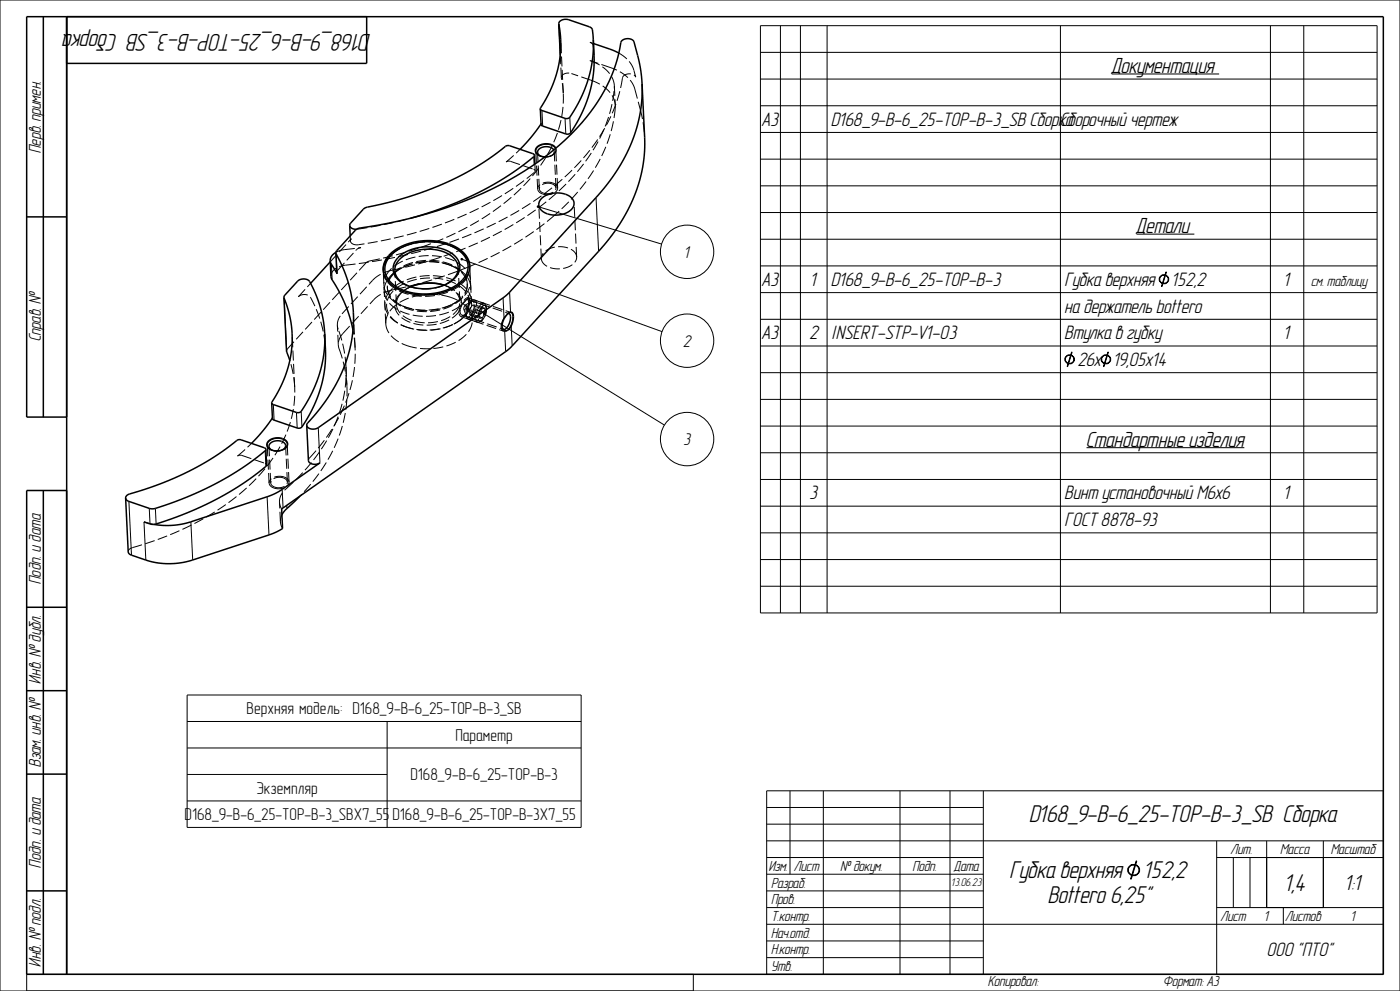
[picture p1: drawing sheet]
<svg xmlns="http://www.w3.org/2000/svg" width="420mm" height="297mm" viewBox="0 0 420 297" stroke-linecap="round" stroke-linejoin="round" font-family="sans-serif">
<g fill="none" stroke="#000" stroke-width=".45">
<path d="M13 5v120M20 5v287M110 5v14h-90M167.6 7.3l.5 9.1M167.6 7.3l.1-.6 .6-.5 1.7-.4 6.9 2.3 .8 .8 .3 2.9M167.6 7.3l.3 1.4a34.4 34.4 0 0 1-5.8 23.9M178 11.8a37.1 37.1 0 0 1-7.5 23.6l-1 .1-7-2.4-.4-.5M178 11.8l.2 4.7a37.1 37.1 0 0 1-7.4 23.6l-1 .1-7.3-2.6-.4-5M178 13l5.5 1.9 2.1 1M162.3 37.1l-.1 .1a49.5 49.5 0 0 1-6.2 7.5M192.6 25l-.7-5.7-1.8-6.9-.7-.6-1.1-.2-1.2 .2-.7 .7a47.4 47.4 0 0 1-13.3 25.8 92.1 92.1 0 0 1-35.9 22.8 154.7 154.7 0 0 1-29.7 7.4l-.9 .5-5.6 6.1-.2 .7M192.6 25a45.6 45.6 0 0 1-11.4 31.4l-29.6 32.4-56.2 39.4-1 .4-1.1-.1-.9-.4-.4-.6"/>
<path d="M192.6 25l.8 16.2a45.6 45.6 0 0 1-11.4 31.3l-29.2 32-68.3 48 .3 5.9-3.7 1.8-23.3 7.6a23 23 0 0 1-14.1 0l-4.4-1.5-.8-.7-.8-16.3M160.3 46.6l-.4-.5-7-2.4h-1a98.2 98.2 0 0 1-42.5 18.7l-4.2 4.5-.3 .7M160.3 46.6v.2a90.2 90.2 0 0 1-33.9 17.7l-3.2 .9M160.3 46.6l.2 2.6M162.2 46.8l1.3 .2M166.1 44.9l-.6-.6-1-.3h-1.2l-1 .3-.7 .5-.3 .7 .2 .7 .7 .6M166.7 44.4l-.8-.8-1.2-.5h-1.5l-1.4 .5-.9 .7-.3 1 .5 .8 1.1 .7M8 65h12M99.1 78.1l.2 4.8 .3 .9a42 42 0 0 1 6.3 15.2M99.1 78.5l-5.9 6.4M100.8 75.8l.3 6.2-1.8-3-.2-.9M100.8 75.8v.3a39.3 39.3 0 0 1-1.6 41.9l-2.9 4-4.1 4.9-.2 .6"/>
<path d="M100.8 75.6l-1.3 1.2-.4 1.3M104.9 67.6l.6 .8 1.5 .3M104.9 67.6l.2 3.1M119.5 77.1a13.8 13.8 0 0 1 16.8-.5 4.9 4.9 0 0 1-1.6 8.1l-.1 .1a13.8 13.8 0 0 1-15.2-1l-.8-.9a4.4 4.4 0 0 1 .9-5.8zM119.9 74.5l-2.1 1.3-1.5 1.6-1 1.7-.3 1.8M135.4 73.7a18.6 18.6 0 0 0-15.5 .8M135.4 73.7h.1M135.4 73.7l2.1 1.1 1.7 1.4 1.1 1.6 .6 1.8M135.4 73.7a6.8 6.8 0 0 1 4.9 7.1 8.8 8.8 0 0 1-6.3 6.1 16.9 16.9 0 0 1-16.6-2.1 6 6 0 0 1 1.5-9.7l1-.6M85.2 89.1l.8 16.2 .9 2.8M85.2 89.1v.3a33 33 0 0 1-3.7 31.3M85.2 89.1l.2-.6 4.2-4.5 1.6-.4 1.4 .5a34.5 34.5 0 0 1 4.8 15.9"/>
<path d="M97.4 100a37.1 37.1 0 0 1-7.4 23.6h-1.1l-7-2.4-.4-.5M97.4 100l.2 4.6a37.1 37.1 0 0 1-7.4 23.6l-1 .1-7.3-2.6-.4-5M115 80.9h.1M133.2 85.4a14.3 14.3 0 0 0-9.9 .5l2.3-.7 2.6-.3 2.5 .1 2.5 .5M134.2 85l2.3-1.9 .6-1.1 .3-1.1a5.1 5.1 0 0 0-3.7-5.2 12.9 12.9 0 0 0-14.3 2.6l-.9 2 .2 2 1.3 1.8 2.2 1.5M150.7 98.3v-1.3l.7-1.7 1.2-1.5 .9-.2 .4 .6 .1 1.1-.8 2.8-.6 .7-.7 .3-.7-.1-.4-.6M150.7 98.3h.1M150.7 98.3l.1 .1M152.4 94l.5 .1 .2 .6-.3 2.1-1.1 1.7-.5 .2-.4-.3M20 125h-12v-120h407v287h-407v-145h12M79.8 134.7l.1 4.9a93.3 93.3 0 0 1-33.7 17.6M79.8 134.7l-.5-.5-7-2.4-1 .1a93.9 93.9 0 0 1-33.1 16.5l-.5 .9"/>
<path d="M79.8 134.7l-.1 .2a91.4 91.4 0 0 1-34.1 17.6l-7.1-2.3-.6-.4-.2-.5M80.5 132.2l1.6-.9h2.1l1.6 .8 .4 .6 .1 .6-.5 .8-1 .7-1.3 .3h-1.3l-1.2-.4-.8-.8-.1-.9zM81.7 125.3v.1a49.5 49.5 0 0 1-6.3 7.5M84.9 134.7l.7-.8-.1-.9-.9-.7-1.5-.2-1.4 .3-.9 .8v.9l.8 .8M92 127.5l.6 10.7 .5 .6 .9 .3h1.1l.9-.4-11.7 8.2-3.8 1.8-24.5 8.1-4.8 .7-5-.3M13 147v145M43.2 156.4l2 .7 1 .1M90 148.7l-4.4 4.1-1 1.5M8 182h12M8 207h12M8 232h12M8 267h12"/>
</g>
<g fill="#000">
<path d="M138.3 77.6l.4-.1v.4l-.4-.1zM161.2 61.8l.4-.1v.4l-.4-.1zM145 93.9h.4v.3h-.4zM347.9 83a1.42 1.42 0 0 1 1.9-.5 1.42 1.42 0 0 1 .6 1.9l-.5 .5-.3 .1v-.1a1.21 1.21 0 0 0 .9-1.2 1.21 1.21 0 0 0-.9-1.2h-.8a1.21 1.21 0 0 0-.9 1.2 1.21 1.21 0 0 0 .9 1.2v.1a1.39 1.39 0 0 1-.9-2zM348.8 84.9h.8v.1h-.8zM349.8 81.5h.1l-1.3 4.4h-.2zM319.6 107a1.42 1.42 0 0 1 1.9-.5 1.42 1.42 0 0 1 .6 1.9l-.5 .5-.3 .1v-.1a1.21 1.21 0 0 0 .9-1.2 1.21 1.21 0 0 0-.9-1.2h-.8a1.21 1.21 0 0 0-.9 1.2 1.21 1.21 0 0 0 .9 1.2v.1a1.39 1.39 0 0 1-.9-2zM320.5 108.9h.8v.1h-.8zM321.5 105.5h.1l-1.3 4.4h-.2zM331 106.5a1.41 1.41 0 0 1 1.7 .2 1.41 1.41 0 0 1 .3 1.7l-.5 .5-.3 .1v-.1a1.21 1.21 0 0 0 .9-1.2 1.21 1.21 0 0 0-.9-1.2h-.8a1.21 1.21 0 0 0-.9 1.2 1.21 1.21 0 0 0 .9 1.2v.1a1.35 1.35 0 0 1-1.1-1.1 1.35 1.35 0 0 1 .7-1.4zM331.4 108.9h.8v.1h-.8zM332.4 105.5h.1l-1.3 4.4h-.2z"/>
<path d="M340.8 258h.2l-1.6 5.5h-.2zM339.2 259.3a1.76 1.76 0 0 1 2.1 .2 1.76 1.76 0 0 1 .4 2.1l-.7 .6-.4 .2v-.2a1.52 1.52 0 0 0 1.1-1.4 1.52 1.52 0 0 0-1.1-1.5h-1a1.52 1.52 0 0 0-1.1 1.5 1.52 1.52 0 0 0 1.1 1.4v.2a1.69 1.69 0 0 1-1.3-1.4 1.69 1.69 0 0 1 .9-1.7zM339.6 262.2h1v.2h-1z"/>
</g>
<g fill="none" stroke="#000" stroke-width=".3">
<path d="M0 0h420v297h-420zM167.6 7.3l.5 9M228.1 7.7h185v176h-185zM228.1 15.7h185M234.1 7.7v176M240.1 7.7v176M248.1 7.7v176M318.1 7.7v176M381.1 7.7v176M391.1 7.7v176M162.6 33.1l.2 4.7M169.5 35.5l.2 4.6"/>
<path d="M170.9 35.1l.3 4.7M228.1 23.7h185M228.1 31.7h185M228.1 39.7h185M333.5 22.2h32.2M160.1 47l.1 2.3M166.6 44.5l-.7-.8-1.2-.4h-1.2l-1.6 .4-.8 .6-.3 .8 .4 1.1 .8 .5M178.8 59.2l.8 16.1M228.1 47.7h185M228.1 55.7h185M99.4 79.2l.2 4.7M100.9 76.2l.2 5.8"/>
<path d="M138.3 77.6l.4-.1v.4l-.4-.1zM138.8 77.8l59.8 21.6M161.2 61.8l.4-.1v.4l-.4-.1zM161.6 62l36.9 11.1M228.1 63.7h185M228.1 71.7h185M228.1 79.7h185M340.9 70.2h17.4M85.2 89.4l.8 16.1M145 93.9h.4v.3h-.4zM145.5 94.2l53.8 33.2M150.9 89.3l.3 6.3"/>
<path d="M151.4 99.1l.3 6.3M152.7 93.8l.6-.1 .5 .7-.2 2.1-1 2.1-.6 .6-.8 .1-.7-.6-.1-1.3 .5-1.6 1.2-1.5M152.9 87.6l.3 6M153.4 97.7l.3 6M228.1 87.7h185M228.1 95.7h185M347.9 83a1.42 1.42 0 0 1 1.9-.5 1.42 1.42 0 0 1 .6 1.9l-.5 .5-.3 .1v-.1a1.21 1.21 0 0 0 .9-1.2 1.21 1.21 0 0 0-.9-1.2h-.8a1.21 1.21 0 0 0-.9 1.2 1.21 1.21 0 0 0 .9 1.2v.1a1.39 1.39 0 0 1-.9-2zM348.8 84.9h.8v.1h-.8zM349.8 81.5h.1l-1.3 4.4h-.2zM228.1 103.7h185M228.1 111.7h185M228.1 119.7h185"/>
<path d="M319.6 107a1.42 1.42 0 0 1 1.9-.5 1.42 1.42 0 0 1 .6 1.9l-.5 .5-.3 .1v-.1a1.21 1.21 0 0 0 .9-1.2 1.21 1.21 0 0 0-.9-1.2h-.8a1.21 1.21 0 0 0-.9 1.2 1.21 1.21 0 0 0 .9 1.2v.1a1.39 1.39 0 0 1-.9-2zM320.5 108.9h.8v.1h-.8zM321.5 105.5h.1l-1.3 4.4h-.2zM331 106.5a1.41 1.41 0 0 1 1.7 .2 1.41 1.41 0 0 1 .3 1.7l-.5 .5-.3 .1v-.1a1.21 1.21 0 0 0 .9-1.2 1.21 1.21 0 0 0-.9-1.2h-.8a1.21 1.21 0 0 0-.9 1.2 1.21 1.21 0 0 0 .9 1.2v.1a1.35 1.35 0 0 1-1.1-1.1 1.35 1.35 0 0 1 .7-1.4zM331.4 108.9h.8v.1h-.8zM332.4 105.5h.1l-1.3 4.4h-.2zM79.5 135.1l.3 4.7M82 121.2l.2 4.7M85.1 134.7l1-1.1-.2-1.1-1.2-.9-1.7-.2-1.7 .5-1 .9v1.2l1.1 .8M88.9 123.6l.3 4.7M90.4 123.3l.2 4.6M95.5 128.2l.5 10.5"/>
<path d="M228.1 127.7h185M228.1 135.7h185M326 134.2h47.3M38.7 150.3l.7 16.1M43.2 156.4l.5 11.4M44.8 152.4l.2 4.6M46.6 152.4l.2 4.6M57.3 156.4l.5 11.4M80.1 148.9l.6 11.4M84.6 146.7l.3 5.5M86 151.5l.1 .9M228.1 143.7h185"/>
<path d="M228.1 151.7h185M228.1 159.7h185M228.1 167.7h185M228.1 175.7h185M56.1 208.3h118.2v39.7h-118.2zM56.1 216.2h118.2M116.1 216.2v31.8M56.1 224.2h118.2M56.1 232.1h60M230 237h185v55h-185zM237 237v25M247 237v55"/>
<path d="M270 237v55M285 237v55M295 237v55M56.1 240h118.2M230 242h65M230 247h65M230 252h185M230 257h65M339.2 259.3a1.76 1.76 0 0 1 2.1 .2 1.76 1.76 0 0 1 .4 2.1l-.7 .6-.4 .2v-.2a1.52 1.52 0 0 0 1.1-1.4 1.52 1.52 0 0 0-1.1-1.5h-1a1.52 1.52 0 0 0-1.1 1.5 1.52 1.52 0 0 0 1.1 1.4v.2a1.69 1.69 0 0 1-1.3-1.4 1.69 1.69 0 0 1 .9-1.7zM340.8 258h.2l-1.6 5.5h-.2zM365 257h50M365 252v40"/>
<path d="M370 257v15M375 257v15M380 252v20M397 252v20M230 262h65M230 267h65M230 272h65M230 277h185M339.6 262.2h1v.2h-1zM365 272h50M385 272v5M8 297v-5h200v5"/>
<path d="M230 282h65M230 287h65"/>
<circle cx="206.1" cy="75.5" r="8"/>
<circle cx="206.1" cy="102.1" r="8"/>
<circle cx="206.1" cy="131.6" r="8"/>
</g>
<g fill="none" stroke="#000" stroke-width=".3" stroke-dasharray="3 1" stroke-linecap="butt">
<path d="M167.6 7.3v-.2M177 12.7l1 .3M177 12.7l.7 .4 .3 .5M178.2 16.5l-.2-2.9M185.6 15.9l1.7 1.1 1.3 1.2 1 1.4 .6 1.5M162.3 37.1l.1-.1M162.3 37.3l.1-.3M168.4 23.2l-.3-6.8M168.4 23.2l.3-.6 .7-.5 1-.2 1 .1M168.4 23.4v-.2M169 27.9l-.6-4.5M177.2 24l-5.8-2"/>
<path d="M177.2 24h.1a9.6 9.6 0 0 1 7.3 7.2v.4M183.3 20.3l-6.4-2.2M184.3 25.7l.3 5.9M184.3 25.7v.8M184.3 25.7l-.6-2.3-1.5-2.1a13.3 13.3 0 0 0-5.3-3.2M184.6 32.4a45.4 45.4 0 0 1-13.6 27.7l-4.6 4.4M184.6 31.6v.8M186.8 23.3l.6-.8 1.3-.4 1.3 .3 .7 .7M190.2 21.1l.5 2M190.4 26.6l1.7 6.2M190.4 26.6l-.9-1.9-1.5-1.8a13.9 13.9 0 0 0-4.7-2.6M192.1 32.8l.9 4.1 .4 4.3"/>
<path d="M151.8 48.5l.6-.2 .7 .1M151.8 48.5l4.2-3.8M153.1 48.4l7 2.3M160.1 50.7l.5 .5M160.4 51.6a103 103 0 0 1-47.1 20.8l-5.8 1M160.6 51.2l-.1-2M160.6 51.2l-.2 .4M161.3 56.6l-.5-11.3M161.3 56.7l.3 .7 1.2 .7M161.8 56.6l.3 .7 .9 .6M161.8 56.6l-.5-11M162 46.7l.2 .1"/>
<path d="M162.2 46.8l.1 .1M162.2 46.8l1.3 .2M162.3 46.9h.2M162.3 46.9l-.3-.2M162.8 58.1l1.7 .3 1.2-.3 1.2-.7 .4-1.1M163 57.9l1.3 .1 1.3-.2 .9-.6 .3-.8M163.5 47l2.1-.5M163.5 47l2.2-.5M165.3 46.7l.2-.1M165.3 46.7l-1.4 .4-1.4-.2M165.3 46.7l.4-.2M165.5 46.6l.1-.1"/>
<path d="M165.6 55.1l-1.3-.2-1.3 .3-.9 .6-.3 .8M165.6 46.5l1-.9v-1.1M165.7 46.5l1-.9v-1.2M165.8 46.4l-.2 .1M165.8 54.8l-1.7-.2-1.5 .4-.9 .6-.4 1.1M166.1 44.9l.2 .5M166.3 45.4l-.5 1M166.8 56.4l-.5-11M166.8 56.4l-.4-.8-.8-.5M167.3 56.3l-.3-.7-1.2-.8M167.3 56.3l-.6-11.3M99.1 78.5l6.3-7"/>
<path d="M103.5 74.8l4.8-.6M103.5 74.8l-2.7 .8M103.7 79.5a124.3 124.3 0 0 0 57.9-20.2 61 61 0 0 0 22.9-27.5l1.2-3.4 1.1-5.1M105.1 72.2v-1.5M105.1 72.2l.3-.7M106.9 74.8l1.4-.6M107 68.7h.3M107.3 68.7l8.4-1.5 7.5-1.8M107.5 73.4l-1.6-.3-.6-.4-.2-.5M109.8 78.8l-23.6 25.8M109.8 78.8l1.2-.6M111 78.2a91.3 91.3 0 0 0 43.2-19.8 41.6 41.6 0 0 0 14.6-25l.2-5.5"/>
<path d="M120.2 74.3l-.3 .2M135 79.5l2.1 1.1 1.6 1.4 1.1 1.6 .4 1.7M135 79.5l.6 .2M135.1 73.6l.3 .1M135.4 73.7a19.5 19.5 0 0 0-15.5 .8M135.6 79.7a19.5 19.5 0 0 0-15.4 .8M140.9 79.8a127.4 127.4 0 0 1-21.7 6.8M140.9 79.8v-.2M141 79.8h-.1M162.4 77.5l.2 .8 .5 .8 1.9 1.1M166.4 64.5a93.2 93.2 0 0 1-25.4 15.3M170.4 74.3l-2.7-.4-2.7 .6-1.9 1.3-.5 .8-.2 .9"/>
<path d="M173 77l-.2-.8-.5-.8-1.9-1.1M89.5 88.9l3.7-4M89.5 88.9l.8-.5 1.1-.1 1.1 .2 .6 .6M93.1 89.1a35.8 35.8 0 0 1 4.5 15.5M99.3 82.8l.3-1.1 .9-1.1 1.4-.7 1.8-.4M101 81.7l.3-.7M101.2 97.5l.3-1.8 1.1-1.6M101.3 81l5.6-6.2M101.5 98.7l-.3-1.2M102.6 94.1l9.2-10.1M102.9 99.9l9.2-10M102.9 99.9l-1.1 1.7-.3 1.8"/>
<path d="M111.8 84l2.5-1.9 3.4-1.1M115 81.1v.2M115 80.9v.2M115 81.3a7.9 7.9 0 0 0 5.9 6.4 18.3 18.3 0 0 0 18-2.9l.2-.3M115.2 85.4l.4 1.9 1.1 1.7 1.8 1.5 2.3 1.2M115.3 87.3a7.9 7.9 0 0 0 5.9 6.4 18.3 18.3 0 0 0 17.9-2.9l.3-.3M115.5 91.4l.4 1.9 1.1 1.7 1.8 1.5 2.2 1.2M115.7 97l.5 2 1.3 1.8 2 1.6 2.6 1.2M116.1 84l-.7 1.6-.1 1.7M116.2 86.1v.3M116.2 86.1l.4 1.8 1.1 1.6 1.6 1.3 2.1 1.1M116.2 86.4a7.3 7.3 0 0 0 5.5 6 16.7 16.7 0 0 0 16.8-3"/>
<path d="M117 81l-1.4 2.1-.4 2.3M117.1 82.8l-1 1.2M117.3 87l-1.4 2.1-.4 2.3M117.7 81a107.2 107.2 0 0 0 48.7-22.6 49.9 49.9 0 0 0 17.5-28.7l.4-3.2M117.7 87.5a5.7 5.7 0 0 0 1.5 9.2l2.2 1.1M117.9 82a16.4 16.4 0 0 1 20.2-1 5.7 5.7 0 0 1 2.1 4M117.9 82l-1.3 2-.4 2.1M117.9 82.3l1.3-1.1 1.6-1M117.9 82.3l-1.3 2-.4 2.1M118 86.9l1.2-.3M118 86.9l-3.4 1.1-2.5 1.9M118.5 81.5l-1.4 1.3"/>
<path d="M118.9 91.2a6.1 6.1 0 0 0 5.2 5 13.2 13.2 0 0 0 12.5-2.6M119.8 88.2a4.6 4.6 0 0 0 1.5 7.6 14 14 0 0 0 15.8-1.7M120.2 80.5l-1.7 1M120.2 88l-1 1.5-.3 1.7M120.8 91.7l.6 .2M120.8 91.7a19.5 19.5 0 0 0 15.4-.7M120.8 80.2l-.6 .3M120.8 80.2a18 18 0 0 1 14.2-.7M120.9 87.3l-.7 .7M121 97.7a19.5 19.5 0 0 0 15.5-.8M121.4 97.8a18.8 18.8 0 0 0 14.8-.7M121.4 97.8l-.4-.1"/>
<path d="M121.4 91.9a18 18 0 0 0 14.2-.6M122.2 85.6h.1M122.3 86.4l-2.5 1.8M122.3 85.6l.2 .1M122.4 86.3l-.1 .1M122.5 85.7l-.3-.1M122.5 85.7a14.3 14.3 0 0 0 11.3-.5M122.6 86.2l-1.7 1.1M122.6 86.2l-.3 .2M122.6 86.2l-.2 .1M123.2 85.9l-.6 .3M123.3 85.9l-.7 .3"/>
<path d="M126.5 88.4a12.6 12.6 0 0 0-10.4 6.4l-.4 2.2M130.2 88.2l-3.7 .2M133.8 85.2l.3-.2M133.8 85.2l.2-.1M133.9 85.7l-.7-.3M133.9 85.7l.3 .1M133.9 85.7l-.7-.2M134 85.1l.1-.1M134.1 85.8l-.2-.1M134.1 85h.1M134.2 85.8h-.1M135.3 89.2l-2.5-.7-2.6-.3"/>
<path d="M135.6 91.3l1.6-1.1 1.3-1.1M135.6 86.6l-1.7-.9M136.2 97.1l.3-.2M136.2 97.1l1.6-1 1.4-1.3M136.2 91l-.6 .3M136.2 91l1.7-1.1 1.4-1.3M136.5 96.9l1.7-1 1.4-1.3M136.6 93.6l1.1-1.6 .3-1.7M137.1 94.1l.9-1.2a4.8 4.8 0 0 0-2.9-6.6l-.9-.5M137.5 80.6l-1.9-.9M137.7 93.7l.4-1.9 1.4-2.1 .9-.4 .3 1.1M138 90.3l-.7-2-1.7-1.7"/>
<path d="M138 93.4l.2 .7 .4 .4M138.4 94.9l12.7 4.3M138.6 94.5l12.5 4.2M138.6 94.5l.7-.2 .7-.8 .5-1.4 .1-1.4M139.1 84.5l1.4-2.2 .4-2.3M139.2 92.7h.3M139.2 92.7l.9 2.4M139.2 94.8a5.7 5.7 0 0 0-1.5-9.2 17.5 17.5 0 0 0-19.7 1.6l-.3 .3M139.3 88.6l1.4-2.2 .4-2.3M139.4 90.5l1.4-2.2 .4-2.3M139.5 91.5l-.3 1.2M139.5 92.7l.4-.9-.1-.3h-.2"/>
<path d="M139.6 91.5l2.2-1.4M139.6 91.5h-.1M139.6 94.6l1.4-2.2 .4-2.3M140 82.9l-1.1-1.3-1.4-1M140.1 95.1l.4 .5M140.2 85l-.4 2.1-1.3 2M140.2 85v.3M140.2 85.3l-.4 2.1-1.3 2M140.2 89.7l-.6 .3-.8 1.1-.6 1.3-.2 1M140.2 89.7l12.5 4.3M140.3 89.2l13 4.5M140.4 92.5l-2.1-1.9-3-1.4"/>
<path d="M140.5 95.6h.5l.6-.5M140.6 90.7l-.4-1M140.7 90.4l-.2 2.4-.9 1.7-.6 .4h-.6l-.5-.4-.2-.8M140.9 93l.7-1.5M140.9 94.4v-1.4M140.9 80v-.2M141.1 84.1a7.9 7.9 0 0 0-5.9-6.4 18.3 18.3 0 0 0-17.9 3l-.3 .3M141.2 86l-.3-1.6-.9-1.5M141.3 90.5l-1.2 2.3-.2 1.3 .2 1M141.4 90.1a7.9 7.9 0 0 0-5.9-6.4 18.3 18.3 0 0 0-18 2.9l-.2 .4M141.6 95.1l.8-1.3 .5-1.7v-1.4l-.5-.7M141.6 91.5l.8-.2"/>
<path d="M141.7 95.7l-.4-1.7-.9-1.5M141.7 94.2l-.8 .2M141.8 90.1l-.5 .4M142.4 91.3l.1 1.4M142.4 90l-.6 .1M142.5 92.7l-.8 1.5M143.3 96.6l.6-.1M143.9 94l-3-1M143.9 94v1.4M143.9 96.5l.5-.4M143.9 95.4l.8-.1M143.9 95.4l-3-1"/>
<path d="M144.1 91.4l.6-.4 .5-.1M144.1 91.4l-.8 1.3-.5 1.7v1.5l.5 .7M144.4 96.1l.4-.3M144.6 91.9l.7-.4 .5 .4M144.6 91.9l-.8 1.4-.4 1.7 .3 1.1 .3 .2 .4-.2M144.6 92.5l-3-1M144.6 92.5l-.7 1.5M144.7 95.3l-3-1.1M144.7 95.3l.8-1.6M145.2 90.9l.5 .5M145.4 92.4l-.8 .1M145.4 92.4l-3-1.1"/>
<path d="M145.5 93.7l-3-1M145.5 93.7l-.1-1.3M145.7 91.4l.1 1-.2 1.3-1.2 2.4M145.7 91.4l.1 .5M145.8 91.9v2l-1 1.9M150.6 97.7l.1 .6M150.6 97.7l.5-2.1 1.1-1.5M150.7 98.3l.1 .1M152.2 94.1l.5-.4M152.2 94.1l.2-.1M152.7 93.8l-.6 .5M165 80.2l2.7 .4 2.7-.6 1.9-1.3 .5-.8 .2-.9"/>
<path d="M86 105.2l.2-.6M88.4 116l-.5-4-1-3.9M101.5 103.4l-.3-5.9M101.5 103.4l.2 1.2M101.7 104.6a37.1 37.1 0 0 1 2.4 11.2M103.8 109.9a37.1 37.1 0 0 0-2.3-11.2M103.8 109.9l.3 5.9M104.1 115.8a42.8 42.8 0 0 1-11.6 30.1l-2.5 2.8M106.5 104.2l-.6-5.2M122.1 103.6a18.1 18.1 0 0 0 17.7-3.3 6.2 6.2 0 0 0 1.9-4.6M71.3 136.7l.6-.3 .7 .1M71.3 136.7l4.1-3.8"/>
<path d="M72.6 136.5l6.9 2.4M79.5 138.9l.5 .5M81.4 134.8l.2 .1M81.6 134.9l.2 .1M81.6 134.9l1.8 .2 1.7-.4M81.7 125.3l.1-.2M81.7 125.4l.1-.3M81.8 135h.1M81.8 135l-.4-.2M84.7 134.8l.4-.1M84.7 134.8l.2-.1M84.7 134.8l-1.3 .4-1.5-.2"/>
<path d="M92.5 138l.3-.7M92.8 137.3a46.6 46.6 0 0 0 13.7-28.9v-4.2M43.2 156.4l3 .8M80.7 144.8l-.5-11.4M80.7 144.8l.3 .7 1.2 .8M81.2 144.7l.4 .8 .8 .5M81.2 144.7l-.5-10.9M82.2 146.3l1.7 .2 1.3-.3 1.1-.7 .4-1.1M82.4 146l1.3 .2 1.3-.3 .9-.6 .3-.8M83.8 150.5l.5-2.1 1.5-1.9M84.1 156.4l-.3-5.9M84.1 156.4l.7 2"/>
<path d="M84.5 152.5l-.7-2M84.6 154.3l-.5 2.1M85 143.2l-1.3-.2-1.3 .3-.9 .6-.3 .8M85.2 142.9l-1.6-.2-1.2 .3-1.3 .7-.4 1.1M85.8 146.5a50.4 50.4 0 0 0 17.5-28.5l.4-3.7 .1-4.4M86.2 144.5l-.5-11M86.2 144.5l-.3-.8-.9-.5M86.7 144.4l-.3-.7-1.2-.8M86.7 144.5l-.5-11.4M38.5 165.4l.3-.8 .9-.5M39.7 164.1a81.1 81.1 0 0 0 37.7-21.2 36.9 36.9 0 0 0 11-26.9"/>
</g>
<!-- layer: AXES -->
<path d="M169 27.9l-.8-16.1M162.4 77.5l-.8-16.1M173 77l-.8-16.1M115.7 97l-.7-16.1M118.9 91.2l-.5-10.1M138 90.3l-.5-10.1M141.7 95.7l-.8-16.1M88.4 116l-.8-16.1M106.5 104.2l-.5-10.5" fill="none" stroke="#000" stroke-width=".3" stroke-dasharray="3 1" stroke-linecap="butt"/>
<path d="M162.5 59.4l1.3-.8 1.5-.6 1.8-.2 1.7 .2 1.5 .5 1.2 .8 .6 1 .1 1.2-.8 1.3-1.8 1.1-2.2 .5-2.3-.1-2-.7-1.2-1.3-.2-1.5zM117 76.1a17.9 17.9 0 0 1 21.6-.8l1.7 2.1a6 6 0 0 1-2.4 7.8 18.1 18.1 0 0 1-20.6 .1l-1.7-2.2-.6-2.3 .5-2.5z" fill="none" stroke="#000" stroke-width=".45"/>
<!-- layer: STD_FH_DATUMS -->
<path d="M140.5 95.6l2.8 1M142.4 90l2.8 .9" fill="none" stroke="#000" stroke-width=".3" stroke-dasharray="3 1" stroke-linecap="butt"/>
<!-- layer: STD_FH_THREAD -->
<path d="M140.2 95l.9-.4M140.2 95l3.7 1.3M140.9 90.7l-.7 1.1-.4 1.4v1.2l.4 .6M141.1 94.6l.7-1.1 .4-1.4 .1-1.2-.4-.6M141.8 90.3l3.7 1.2M141.9 90.3l-1 .4M143.9 96.2l.9-.4M144.6 91.9l-.7 1.1-.4 1.4v1.2l.4 .6M144.8 95.8l.7-1.1 .4-1.3v-1.2l-.4-.7M145.5 91.5l-.9 .4" fill="none" stroke="#000" stroke-width=".3" stroke-dasharray="3 1" stroke-linecap="butt"/>
<g font-size="7.3">
<text x="111.1" y="10.1" transform="rotate(-180 111.1 10.1)">D168_9-B-6_25-TOP-B-3_SB Сборка</text>
<text x="308.9" y="246.4">D168_9-B-6_25-TOP-B-3_SB Сборка</text>
<text x="303" y="263.3">Губка верхняя</text>
<text x="343.3" y="263.3">152,2</text>
<text x="385.5" y="267">1,4</text>
<text x="314.5" y="270.8">Bottero 6,25&quot;</text>
</g>
<g font-size="6.6">
<text x="333.5" y="21.9">Документация</text>
<text x="340.9" y="69.9">Детали</text>
<text x="326" y="133.9">Стандартные изделия</text>
<text x="403.6" y="266.8">1:1</text>
</g>
<g font-size="5.9">
<text x="228.7" y="37.7">А3</text>
<text x="249.5" y="37.7">D168_9-B-6_25-TOP-B-3_SB Сборка</text>
<text x="318.2" y="37.7">Сборочный чертеж</text>
<text x="228.7" y="85.7">А3</text>
<text x="243.3" y="85.7">1</text>
<text x="249.5" y="85.7">D168_9-B-6_25-TOP-B-3</text>
<text x="319.5" y="85.7">Губка верхняя</text>
<text x="351.6" y="85.7">152,2</text>
<text x="385.3" y="85.7">1</text>
<text x="319.5" y="93.7">на держатель bottero</text>
<text x="228.7" y="101.7">А3</text>
<text x="242.8" y="101.7">2</text>
<text x="249.5" y="101.7">INSERT-STP-V1-03</text>
<text x="319.5" y="101.7">Втулка в губку</text>
<text x="385.3" y="101.7">1</text>
<text x="323.3" y="109.7">26x 19,05x14</text>
<text x="242.9" y="149.7">3</text>
<text x="319.5" y="149.7">Винт установочный M6x6</text>
<text x="385.3" y="149.7">1</text>
<text x="319.5" y="157.7">ГОСТ 8878-93</text>
<text x="380.1" y="286.5">ООО &quot;ПТО&quot;</text>
</g>
<g font-size="5.1">
<text x="12.3" y="45.9" transform="rotate(-90 12.3 45.9)">Перв. примен.</text>
<text x="205.4" y="77.2">1</text>
<text x="12.3" y="102.3" transform="rotate(-90 12.3 102.3)">Справ. №</text>
<text x="205" y="103.9">2</text>
<text x="205" y="133.3">3</text>
<text x="12.3" y="175" transform="rotate(-90 12.3 175)">Подп. и дата</text>
<text x="12.3" y="204.9" transform="rotate(-90 12.3 204.9)">Инв. № дубл.</text>
<text x="74" y="214">Верхняя модель: D168_9-B-6_25-TOP-B-3_SB</text>
<text x="136.6" y="221.9">Параметр</text>
<text x="12.3" y="229.8" transform="rotate(-90 12.3 229.8)">Взам. инв. №</text>
<text x="123.1" y="233.9">D168_9-B-6_25-TOP-B-3</text>
<text x="76.9" y="237.8">Экземпляр</text>
<text x="55.4" y="245.8">D168_9-B-6_25-TOP-B-3_SBX7_55</text>
<text x="117.7" y="245.8">D168_9-B-6_25-TOP-B-3X7_55</text>
<text x="12.3" y="260" transform="rotate(-90 12.3 260)">Подп. и дата</text>
<text x="12.3" y="289.9" transform="rotate(-90 12.3 289.9)">Инв. № подл.</text>
</g>
<g font-size="4.4">
<text x="393.4" y="85.7">см. таблицу</text>
<text x="369.2" y="256">Лит.</text>
<text x="384.1" y="256">Масса</text>
<text x="399.3" y="256">Масштаб</text>
<text x="230.6" y="261">Изм.</text>
<text x="238.2" y="261">Лист</text>
<text x="252.2" y="261">№ докум.</text>
<text x="273.9" y="261">Подп.</text>
<text x="286.3" y="261">Дата</text>
<text x="231.4" y="266">Pазраб.</text>
<text x="231.4" y="271">Пров.</text>
<text x="231.4" y="276">Т.контр.</text>
<text x="231.4" y="281">Нач.отд.</text>
<text x="366.2" y="276">Лист</text>
<text x="379.4" y="276">1</text>
<text x="385.6" y="276">Листов</text>
<text x="405.4" y="276">1</text>
<text x="231.4" y="286">Н.контр.</text>
<text x="231.4" y="291">Утв.</text>
<text x="296.5" y="295.5">Копировал:</text>
<text x="349" y="295.5">Формат: А3</text>
</g>
<text font-size="3.4" x="285.5" y="265.7">13.06.23</text>
</svg>
